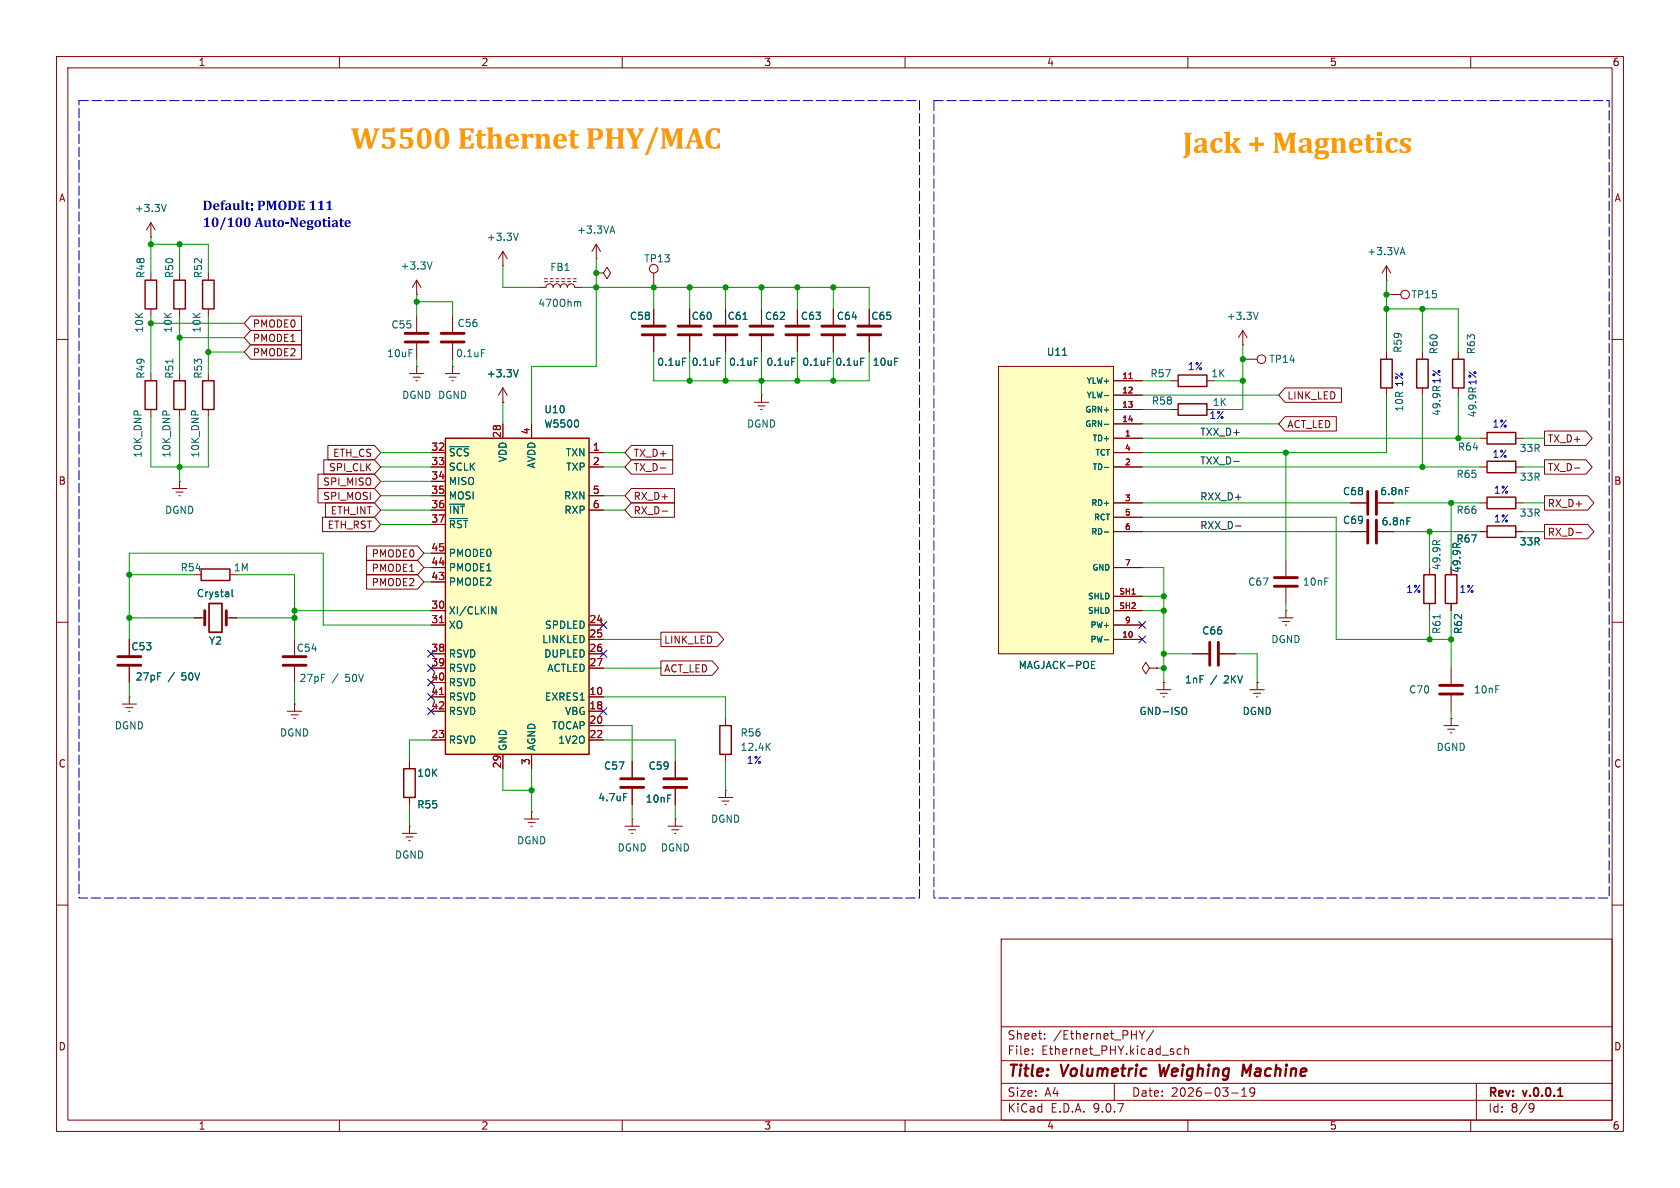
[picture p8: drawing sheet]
<svg xmlns="http://www.w3.org/2000/svg" width="297mm" height="210mm" viewBox="0 0 297 210" stroke-linecap="round" stroke-linejoin="round" font-family="sans-serif">
<g fill="none" stroke="#840000" stroke-width=".18">
<path d="M10 10h277v190h-277zM12 12h273v186h-273zM60 10v2M110 10v2M160 10v2M210 10v2M260 10v2M10 60h2M285 60h2M10 110h2M285 110h2M204.5 121.9h2.5"/>
<path d="M205.1 122.6h1.3M205.6 123.2h.3M205.7 120.7h.1M205.7 120.7v1.2M10 160h2M177 166h108v32h-108zM285 160h2M60 198v2M110 198v2M160 198v2M177 194.5h108M177 191.5h108"/>
<path d="M177 187.5h108M177 181.5h108M182.5 186.3v.1M182.5 185.5v.1M184.7 183.6v.1M184.7 182.8v.1M197 191.5v3M201.4 182.2l.5 .8M201.9 183v.7M202.4 182.2l-.5 .8M204 182.1l-1.3 2M208.8 185.5l-.4-.1-.3 .3v.4l.1 .2h.6"/>
<path d="M209.5 185.5l.2-.1 .3 .1 .1 .9M209.5 184.9v1.5M210 198v2M217.7 193.2h1.2M219.5 193.8h.9M219.5 192.7l.5-.4v1.5M221.8 192.9l-.3 .3h-.3l-.2-.3 .1-.5 .4-.1 .2 .1a.99 .99 0 0 1-.3 1.4h-.3M260 198v2M261 191.5v6.5M270.6 195.1l.5 .1a.99 .99 0 0 1-.4 1.4h-.2M271.2 195.7l-.3 .3h-.3"/>
</g>
<path d="M275.4 193.8h.9" fill="none" stroke="#840000" stroke-width=".3"/>
<path d="M205 188.2l.2 2 .6-1.4M221.2 188.2l-.9 1.4-.5-1.4-.2 2" fill="none" stroke="#840000" stroke-width=".4"/>
<path d="M209.2 125a.43 .43 0 0 1 .6 .5v.4a.43 .43 0 0 1-.6 .4" fill="none" stroke="#006464" stroke-width=".18"/>
<path d="M176.5 64.8h20.3v50.8h-20.3z" fill="#ffffc2"/>
<g fill="none" stroke="#840000" stroke-width=".18">
<path d="M88.9 47h.1M88.9 44.5l-.8 1.2M88.9 44.5l.8 1.2M88.9 44.5v2.5M105.4 45.7h.1M105.4 48.3h1.3l.6-1.1 .6 1.1-.6 1-.6-1M105.4 48.3h.1M105.4 43.2l-.8 1.3M105.4 43.2l.8 1.3M105.4 43.2v2.5M115.6 48.3v2.5M245.1 49.5h.1"/>
<path d="M245.1 47l-.8 1.3M245.1 47l.8 1.3M245.1 47v2.5M176.5 64.8h20.3v50.8h-20.3zM196.8 67.3h5.1M196.8 69.9h5.1M196.8 72.4h5.1M196.8 74.9h5.1M196.8 77.5h5.1M196.8 80h5.1M196.8 82.6h5.1M196.8 88.9h5.1"/>
<path d="M196.8 91.4h5.1M196.8 94h5.1M227.3 99.1v2.8M238.8 88.9h2.8M243.6 88.9h2.8M34.3 109.2h1.9M40 109.2h1.9M196.8 100.3h5.1M196.8 105.4h5.1M196.8 108h5.1M196.8 110.5h5.1M196.8 113h5.1"/>
<path d="M203.2 118.1l-.6-1-.7 1 .7 1 .6-1h1.3M204.5 118.1h.1M226.1 109.2h2.5M226.7 109.9h1.3M227.2 110.5h.3M227.3 108h.1M227.3 103.9v2.8M227.3 108v1.2"/>
<circle cx="115.6" cy="47.5" r=".76"/>
</g>
<path d="M199.6 66.9h.6" fill="none" stroke="#a90000" stroke-width=".18"/>
<g fill="none" stroke="#006464" stroke-width=".18">
<path d="M108.3 39.9l.4 1.3M91.6 41.2l-.4 1.3M107.9 40.9h.7M247.6 44.7h.7M248 43.8l.4 1.2M187.9 62.8h.7M195.2 69.9h.8M195.2 75h.8M195.2 82.6h.8M195.2 94.1h.8M248.5 86.2h.6M41 104.2v1.1l.2 .2"/>
<path d="M193 117.5h.4M193 118.2h.6M193 116.9h.6M195.2 113.1h.8"/>
</g>
<path d="M241.8 86.9v4M243.3 86.9v4M36.2 108v2.5M40 108v2.5M225.3 103.6h4.1M225.3 102.1h4.1" fill="none" stroke="#840000" stroke-width=".51"/>
<path d="M37 106.7h2.2v5.1h-2.2z" fill="none" stroke="#840000" stroke-width=".3"/>
<path d="M78.7 77.5h25.4v55.9h-25.4z" fill="#ffffc2"/>
<g fill="none" stroke="#840000" stroke-width=".25">
<path d="M25.7 49.5h2v5.1h-2zM30.7 49.5h2.1v5.1h-2.1zM35.8 49.5h2v5.1h-2zM25.7 67.3h2v5.1h-2zM30.7 67.3h2.1v5.1h-2.1zM35.8 67.3h2v5.1h-2zM78.7 77.5h25.4v55.9h-25.4zM208.3 66.3h5.1v2h-5.1zM208.3 71.4h5.1v2h-5.1zM244.1 63.5h2v5.1h-2zM250.4 63.5h2.1v5.1h-2.1zM256.8 63.5h2v5.1h-2z"/>
<path d="M262.9 76.5h5.1v2h-5.1zM262.9 93h5.1v2h-5.1zM262.9 87.9h5.1v2h-5.1zM262.9 81.5h5.1v2.1h-5.1zM35.6 100.6h5v2h-5zM251.7 101.6h2v5.1h-2zM255.5 101.6h2.1v5.1h-2.1zM71.4 135.9h2v5.1h-2zM127.3 128.3h2v5.1h-2z"/>
</g>
<g fill="none" stroke="#840000" stroke-width=".18">
<path d="M26.7 39.4l-.8 1.2M26.7 39.4l.7 1.2M26.7 39.4v2.5M26.7 41.9h.1M26.7 48.3v1.2M26.7 54.6v1.3M31.7 48.3v1.2M31.7 54.6v1.3M36.8 48.3v1.2M36.8 54.6v1.3M44.3 55.9h9v2.5h-9l-1.1-1.2zM44.3 58.4h9v2.6h-9l-1.1-1.3z"/>
<path d="M73.7 52.1h.1M73.7 49.5l-.8 1.3M73.7 49.5l.7 1.3M73.7 49.5v2.6M73.7 55.9v2.8M80 55.9v2.8M95.2 50.8h1.3a.64 .64 0 0 1 .7-.6 .64 .64 0 0 1 .6 .6 .64 .64 0 0 1 .6-.6 .64 .64 0 0 1 .7 .6 .64 .64 0 0 1 .6-.6 .64 .64 0 0 1 .6 .6 .64 .64 0 0 1 .7-.6 .64 .64 0 0 1 .6 .6h1.3M96.3 49.8h.5M96.3 49.3h.5M97.3 49.8h.5M97.3 49.3h.5M98.3 49.8h.5"/>
<path d="M98.3 49.3h.5M99.3 49.8h.5M99.3 49.3h.5M100.3 49.8h.5M100.3 49.3h.5M101.3 49.8h.6M101.3 49.3h.6M115.6 54.6v2.8M115.6 59.4v2.8M121.9 54.6v2.8M121.9 59.4v2.8M128.3 54.6v2.8"/>
<path d="M128.3 59.4v2.8M134.6 54.6v2.8M134.6 59.4v2.8M141 54.6v2.8M141 59.4v2.8M147.3 54.6v2.8M147.3 59.4v2.8M153.7 54.6v2.8M153.7 59.4v2.8M219.7 58.4l-.8 1.3M219.7 58.4l.8 1.3M219.7 58.4v2.6"/>
<path d="M245.1 52.1h2.5M26.7 66v1.3M26.7 72.4v1.3M31.7 66v1.3M31.7 72.4v1.3M36.8 66v1.3M36.8 72.4v1.3M44.3 61h9v2.5h-9l-1.1-1.3zM58 78.7h8.2l1.1 1.3-1.1 1.3h-8.2zM72.4 66h2.5M73 66.7h1.3M73.5 67.3h.3"/>
<path d="M73.7 64.8h.1M73.7 60.7v2.8M73.7 64.8v1.2M78.7 66h2.6M79.4 66.7h1.2M79.9 67.3h.2M80 64.8h.1M80 60.7v2.8M80 64.8v1.2M88.9 71.1h.1M88.9 68.6v2.5M88.9 74.9v2.6"/>
<path d="M88.9 68.6l-.8 1.3M88.9 68.6l.8 1.3M94 74.9v2.6M111.6 78.7h7.3v2.6h-7.3l-1.1-1.3zM133.3 71.1h2.6M134 71.8h1.3M134.5 72.4h.2M134.6 69.9h.1M134.6 69.9v1.2M196.8 67.3h5.1M196.8 72.4h5.1M196.8 77.5h5.1"/>
<path d="M196.8 69.9h5.1M196.8 74.9h5.1M207 67.3h1.3M207 72.4h1.3M213.4 67.3h1.2M213.4 72.4h1.2M219.7 61h.1M219.7 63.5h2.5M227.2 73.7h9v2.5h-9l-1.1-1.3zM227.2 68.6h10v2.5h-10l-1.1-1.2zM245.1 62.2v1.3M245.1 68.6v1.3"/>
<path d="M251.5 62.2v1.3M251.5 68.6v1.3M257.8 62.2v1.3M257.8 68.6v1.3M261.6 77.5h1.3M268 77.5h1.2M273 76.2h7.4l1.1 1.3-1.1 1.2h-7.4zM30.5 86.4h2.5M31.1 87h1.3M31.6 87.6h.3M31.7 85.1h.1M31.7 85.1v1.3"/>
<path d="M56.2 86.4h10l1.1 1.2-1.1 1.3h-10zM56.2 83.8h10l1.1 1.3-1.1 1.3h-10zM57 91.4h9.2l1.1 1.3-1.1 1.3h-9.2zM57.2 81.3h9l1.1 1.3-1.1 1.2h-9zM57.5 88.9h8.7l1.1 1.3-1.1 1.2h-8.7zM64.8 99.1h9l1.1 1.2-1.1 1.3h-9zM64.8 96.5h9l1.1 1.3-1.1 1.3h-9zM76.2 80h2.5M76.2 82.6h2.5M76.2 85.1h2.5M76.2 87.6h2.5M76.2 90.2h2.5"/>
<path d="M76.2 92.7h2.5M76.2 97.8h2.5M104.1 80h2.6M104.1 82.6h2.6M104.1 87.6h2.6M104.1 90.2h2.6M111.6 88.9h7.6v2.5h-7.6l-1.1-1.2zM111.6 81.3h7.3v2.5h-7.3l-1.1-1.2zM111.6 86.4h7.6v2.5h-7.6l-1.1-1.3zM116.7 82.7h1M117 90.4h1M196.8 80h5.1"/>
<path d="M196.8 82.6h5.1M196.8 94h5.1M196.8 88.9h5.1M196.8 91.4h5.1M238.8 94h2.8M238.8 88.9h2.8M243.6 94h2.8M243.6 88.9h2.8M261.6 82.6h1.3M261.6 94h1.3M261.6 88.9h1.3M268 82.6h1.2"/>
<path d="M268 94h1.2M268 88.9h1.2M273 81.3h7.4l1.1 1.3-1.1 1.2h-7.4zM273 87.6h7.7l1.1 1.3-1.1 1.3h-7.7zM273 92.7h7.7l1.1 1.3-1.1 1.3h-7.7zM278.3 82.7h1M278.6 94.2h1M22.9 113v2.8M22.9 117.9v2.8M34.3 109.2h1.3M40.6 101.6h1.3M40.6 109.2h1.3"/>
<path d="M52.1 113v2.8M52.1 117.9v2.8M64.8 101.6h9l1.1 1.3-1.1 1.2h-9zM76.2 100.3h2.5M76.2 102.9h2.5M76.2 108h2.5M76.2 110.5h2.5M76.2 115.6h2.5M76.2 118.1h2.5M104.1 110.5h2.6M104.1 115.6h2.6M104.1 118.1h2.6"/>
<path d="M104.1 113h2.6M116.8 111.8h10l1.1 1.2-1.1 1.3h-10zM116.8 116.8h9.1l1.1 1.3-1.1 1.3h-9.1zM196.8 100.3h5.1M196.8 108h5.1M196.8 110.5h5.1M196.8 113h5.1M196.8 105.4h5.1M204.5 118.1h.1M210.8 115.6h2.8M215.6 115.6h2.8M252.7 100.3v1.3"/>
<path d="M252.7 106.7v1.3M256.5 106.7v1.3M256.5 118.1v2.8M21.6 124.5h2.5M22.2 125.1h1.3M22.7 125.7h.3M22.9 123.2h.1M22.9 123.2v1.3M50.8 125.7h2.5M51.4 126.4h1.3M51.9 127h.3M52.1 124.5h.1"/>
<path d="M52.1 124.5v1.2M72.4 134.6v1.3M76.2 120.7h2.5M76.2 123.2h2.5M76.2 125.7h2.5M76.2 130.8h2.5M88.9 133.4v2.5M94 133.4v2.5M104.1 123.2h2.6M104.1 125.7h2.6M104.1 130.8h2.6M104.1 128.3h2.6"/>
<path d="M111.8 134.6v2.8M111.8 139.4v2.8M119.4 134.6v2.8M119.4 139.4v2.8M128.3 139.7h.1M128.3 127v1.3M128.3 133.4v1.2M128.3 139.7v1.3M205.7 120.7h.1M221 121.9h2.5M221.6 122.6h1.3M222.1 123.2h.3"/>
<path d="M222.2 120.7h.1M222.2 120.7v1.2M255.3 128.3h2.5M255.9 128.9h1.3M256.4 129.5h.3M256.5 127h.1M256.5 122.9v2.8M256.5 127v1.3M71.1 147.3h2.6M71.8 148h1.2M72.3 148.6h.2M72.4 146.1h.1"/>
<path d="M72.4 141v1.2M72.4 146.1v1.2M92.7 144.8h2.5M93.3 145.4h1.3M93.9 146.1h.2M94 143.5h.1M94 143.5v1.3M110.5 146.1h2.5M111.1 146.7h1.3M111.6 147.3h.3M111.8 144.8h.1M111.8 144.8v1.3"/>
<path d="M118.1 146.1h2.5M118.7 146.7h1.3M119.3 147.3h.2M119.4 144.8h.1M119.4 144.8v1.3M127 141h2.5M127.6 141.6h1.3M128.1 142.2h.3"/>
<circle cx="248.4" cy="52.1" r=".76"/>
<circle cx="223" cy="63.5" r=".76"/>
</g>
<g fill="none" stroke="#006464" stroke-width=".18">
<path d="M29.4 36.1l-.4 1.3M76.4 46.3l-.4 1.3M102.3 53.3l.4 .2v.7M131.4 56.5h.7M222.4 55.2l-.4 1.3M30.6 63.5v.7M79.5 79h3.4M85.1 61.8h.6M91.6 65.3l-.4 1.3M120.7 63.3h.6M126.8 63.3h.6M133.4 63.3h.6"/>
<path d="M140 63.3h.6M146.3 63.3h.6M152.2 63.3h.6M187.9 62.8h.7M195.2 69.9h.8M195.2 75h.8M79.5 91.7h3.2M195.2 82.6h.8M195.2 94.1h.8M248.5 86.2h.6M248.7 91.5h.6M253.4 95.7l.2-.2 .3 .2"/>
<path d="M254.6 95.5l-.6 .5M41 104.2v1.1l.2 .2M87 107.3l.7 1.2v-1.2M193 117.5h.4M193 118.2h.6M193 116.9h.6M195.2 113.1h.8M254.6 108.6v.8M135.6 131.9l.6 .8M136.2 131.4l-.7 .7M209.2 125a.43 .43 0 0 1 .6 .5v.4a.43 .43 0 0 1-.6 .4M110.3 140.3h.6"/>
</g>
<path d="M199.6 66.9h.6M77.7 110.1h.7M77.7 122.8h.7" fill="none" stroke="#a90000" stroke-width=".18"/>
<g fill="none" stroke="#840000" stroke-width=".51">
<path d="M71.6 58.9h4.1M78 58.9h4M113.5 57.7h4.1M113.5 59.2h4.1M119.9 57.7h4.1M119.9 59.2h4.1M126.2 57.7h4.1M126.2 59.2h4.1M132.6 57.7h4.1M132.6 59.2h4.1M138.9 57.7h4.1M138.9 59.2h4.1"/>
<path d="M145.3 57.7h4.1M145.3 59.2h4.1M151.6 57.7h4.1M151.6 59.2h4.1M71.6 60.5h4.1M78 60.5h4M241.8 91.9v4.1M243.3 91.9v4.1M20.8 116.1h4.1M20.8 117.6h4.1M50 116.1h4.1M50 117.6h4.1"/>
<path d="M213.9 113.5v4.1M215.4 113.5v4.1M109.7 137.7h4.1M109.7 139.2h4.1M117.3 137.7h4.1M117.3 139.2h4.1M254.5 122.7h4.1M254.5 121.2h4.1"/>
</g>
<path d="M218.1 81.6h1M218.4 93h1" fill="none" stroke="#0f0f0f" stroke-width=".18"/>
<g fill="none" stroke="#009600" stroke-width=".18">
<path d="M26.7 41.9v6.4M26.7 55.9v10.1M26.7 57.2h16.5M26.7 43.2h10.1v5.1M31.7 43.2v5.1M31.7 55.9v10.1M31.7 59.7h11.5M36.8 55.9v10.1M73.7 53.3h6.3v2.6M73.7 52.1v3.8M88.9 47v3.8h6.3M102.9 50.8h50.8v3.8"/>
<path d="M105.4 45.7v19.1h-11.4v10.1M115.6 50.8v3.8M121.9 50.8v3.8M128.3 50.8v3.8M134.6 50.8v3.8M141 50.8v3.8M147.3 50.8v3.8M245.1 54.6h12.7v7.6M245.1 49.5v12.7M251.5 54.6v7.6M26.7 73.7v8.9h10.1v-8.9M31.7 73.7v11.4"/>
<path d="M36.8 62.2h6.4M73.7 63.5v1.3M80 63.5v1.3M88.9 71.1v3.8M115.6 62.2v5.1h38.1v-5.1M121.9 62.2v5.1M128.3 62.2v5.1M134.6 62.2v7.7M141 62.2v5.1M147.3 62.2v5.1M201.9 77.5h59.7M201.9 67.3h5.1"/>
<path d="M201.9 72.4h5.1M201.9 74.9h24.2M201.9 69.9h24.2M214.6 67.3h5.1M219.7 61v11.4h-5.1M245.1 69.9v10.1h-43.2M251.5 69.9v12.7M257.8 69.9v7.6M269.2 77.5h3.8M67.3 80h8.9M67.3 82.6h8.9M67.3 87.6h8.9"/>
<path d="M67.3 85.1h8.9M67.3 90.2h8.9M67.3 92.7h8.9M74.9 97.8h1.3M106.7 80h3.8M106.7 82.6h3.8M106.7 87.6h3.8M106.7 90.2h3.8M201.9 91.4h34.3v21.6h20.3M201.9 88.9h36.9M201.9 94h36.9M201.9 82.6h59.7"/>
<path d="M227.3 80v19.1M246.4 88.9h15.2M246.4 94h15.2M252.7 94v6.3M256.5 88.9v11.4M269.2 88.9h3.8M269.2 94h3.8M269.2 82.6h3.8M22.9 109.2h11.4M22.9 101.6h11.4M41.9 101.6h10.2v11.4M41.9 109.2h10.2"/>
<path d="M52.1 108h24.1M74.9 100.3h1.3M74.9 102.9h1.3M76.2 110.5h-19.1v-12.7h-34.2v15.2M106.7 118.1h10.1M106.7 113h10.1M201.9 100.3h3.8v20.4M201.9 108h3.8M201.9 105.4h3.8M204.5 118.1h1.2M205.7 115.6h5.1M218.4 115.6h3.8v5.1"/>
<path d="M227.3 106.7v1.3M252.7 108v5M256.5 108v10.1M22.9 120.7v2.5M52.1 120.7v3.8M76.2 130.8h-3.8v3.8M88.9 135.9v3.8h5.1M94 135.9v7.6M106.7 123.2h21.6v3.8M106.7 128.3h5.1v6.3M106.7 130.8h12.7v3.8M128.3 134.6v5.1"/>
<path d="M256.5 125.7v1.3M72.4 142.2v3.9M111.8 142.2v2.6M119.4 142.2v2.6"/>
</g>
<g fill="none" stroke="#000084" stroke-width=".18">
<path d="M75.6 115l1.2 1.2M75.6 117.5l1.2 1.2M76.8 115l-1.2 1.2M76.8 117.5l-1.2 1.2M106.1 109.9l1.2 1.2M106.1 115l1.2 1.2M107.3 109.9l-1.2 1.2M107.3 115l-1.2 1.2M201.3 109.9l1.2 1.2M201.3 112.4l1.2 1.2M202.5 109.9l-1.2 1.2M202.5 112.4l-1.2 1.2"/>
<path d="M75.6 122.6l1.2 1.2M75.6 125.1l1.2 1.2M75.6 120l1.2 1.3M76.8 122.6l-1.2 1.2M76.8 125.1l-1.2 1.2M76.8 120l-1.2 1.3M106.1 125.1l1.2 1.2M107.3 125.1l-1.2 1.2"/>
</g>
<path d="M14 17.8h148.6v141h-148.6zM165.1 17.8h119.4v141h-119.4z" fill="none" stroke="#0000c2" stroke-width=".18" stroke-dasharray="1.7 .6"/>
<g fill="#009600" stroke="#009600" stroke-width=".18">
<circle cx="147.3" cy="50.8" r=".46"/>
<circle cx="147.3" cy="67.3" r=".46"/>
<circle cx="205.7" cy="108" r=".46"/>
<circle cx="205.7" cy="105.4" r=".46"/>
<circle cx="141" cy="50.8" r=".46"/>
<circle cx="141" cy="67.3" r=".46"/>
<circle cx="205.7" cy="118.1" r=".46"/>
<circle cx="205.7" cy="115.6" r=".46"/>
<circle cx="245.1" cy="54.6" r=".46"/>
<circle cx="219.7" cy="63.5" r=".46"/>
<circle cx="219.7" cy="67.3" r=".46"/>
<circle cx="227.3" cy="80" r=".46"/>
<circle cx="245.1" cy="52.1" r=".46"/>
<circle cx="251.5" cy="54.6" r=".46"/>
<circle cx="256.5" cy="113" r=".46"/>
<circle cx="257.8" cy="77.5" r=".46"/>
<circle cx="256.5" cy="88.9" r=".46"/>
<circle cx="252.7" cy="94" r=".46"/>
<circle cx="251.5" cy="82.6" r=".46"/>
<circle cx="252.7" cy="113" r=".46"/>
<circle cx="105.4" cy="50.8" r=".46"/>
<circle cx="105.4" cy="48.3" r=".46"/>
<circle cx="52.1" cy="109.2" r=".46"/>
<circle cx="52.1" cy="108" r=".46"/>
<circle cx="73.7" cy="53.3" r=".46"/>
<circle cx="94" cy="139.7" r=".46"/>
<circle cx="134.6" cy="67.3" r=".46"/>
<circle cx="121.9" cy="67.3" r=".46"/>
<circle cx="128.3" cy="67.3" r=".46"/>
<circle cx="121.9" cy="50.8" r=".46"/>
<circle cx="115.6" cy="50.8" r=".46"/>
<circle cx="134.6" cy="50.8" r=".46"/>
<circle cx="128.3" cy="50.8" r=".46"/>
<circle cx="22.9" cy="101.6" r=".46"/>
<circle cx="31.7" cy="59.7" r=".46"/>
<circle cx="31.7" cy="82.6" r=".46"/>
<circle cx="22.9" cy="109.2" r=".46"/>
<circle cx="26.7" cy="57.2" r=".46"/>
<circle cx="36.8" cy="62.2" r=".46"/>
<circle cx="26.7" cy="43.2" r=".46"/>
<circle cx="31.7" cy="43.2" r=".46"/>
</g>
<g font-size="5.3" fill="#f90">
<text x="62" y="27.8">W5500 Ethernet PHY/MAC</text>
<text x="209.1" y="28.6">Jack+ Magnetics</text>
</g>
<g font-size="2.8" fill="#840000">
<text x="178" y="190.9">Title:</text>
<text x="187.7" y="190.9">Volumetric</text>
<text x="205.8" y="190.9">Weighing</text>
<text x="221.3" y="190.9">Machine</text>
</g>
<g font-size="2.5" fill="#0000c2">
<text x="35.8" y="37.9">Default:PMODE111</text>
<text x="35.8" y="40.9">10/100 Auto-Negotiate</text>
</g>
<g font-size="2.1" fill="#840000">
<text x="178" y="184">Sheet:</text>
<text x="186.2" y="184">/Ethernet_PHY/</text>
<text x="178" y="186.7">File:</text>
<text x="184.1" y="186.7">Ethernet_PHY.kicad_sch</text>
<text x="178" y="196.9">KiCad</text>
<text x="178" y="194.1">Size:</text>
<text x="184.7" y="194.1">A4</text>
<text x="185.7" y="196.9">E.D.A.</text>
<text x="193.3" y="196.9">9.0.7</text>
<text x="200" y="194.1">Date:</text>
<text x="207" y="194.1">2026-03-19</text>
<text x="263" y="194.3">Rev:</text>
<text x="263" y="196.9">Id:</text>
<text x="267.1" y="196.9">8/9</text>
<text x="269.4" y="194.3">v.0.0.1</text>
</g>
<g font-size="1.8" fill="#840000">
<text x="35" y="11.9">1</text>
<text x="85" y="11.9">2</text>
<text x="135" y="11.9">3</text>
<text x="185" y="11.9">4</text>
<text x="235" y="11.9">5</text>
<text x="285" y="11.9">6</text>
<text x="10.3" y="35.9">A</text>
<text x="285.3" y="35.9">A</text>
<text x="44.6" y="58.1">PMODE0</text>
<text x="44.6" y="63.2">PMODE2</text>
<text x="44.6" y="60.6">PMODE1</text>
<text x="227.5" y="70.8">LINK_LED</text>
<text x="227.5" y="75.9">ACT_LED</text>
<text x="58.1" y="83.5">SPI_CLK</text>
<text x="58.8" y="81">ETH_CS</text>
<text x="111.9" y="81">TX_D+</text>
<text x="111.9" y="83.5">TX_D-</text>
<text x="273.5" y="83.5">TX_D-</text>
<text x="273.5" y="78.4">TX_D+</text>
<text x="10.3" y="85.9">B</text>
<text x="57" y="88.6">SPI_MOSI</text>
<text x="57" y="86">SPI_MISO</text>
<text x="111.9" y="88.6">RX_D+</text>
<text x="273.5" y="89.9">RX_D+</text>
<text x="285.3" y="85.9">B</text>
<text x="57.8" y="93.7">ETH_RST</text>
<text x="58.4" y="91.1">ETH_INT</text>
<text x="111.9" y="91.1">RX_D-</text>
<text x="273.5" y="94.9">RX_D-</text>
<text x="65.6" y="101.3">PMODE1</text>
<text x="65.6" y="98.7">PMODE0</text>
<text x="258.4" y="101.4" transform="rotate(-90 258.4 101.4)">49.9R</text>
<text x="65.6" y="103.8">PMODE2</text>
<text x="117.3" y="114">LINK_LED</text>
<text x="117.3" y="119.1">ACT_LED</text>
<text x="10.3" y="135.9">C</text>
<text x="285.3" y="135.9">C</text>
<text x="10.3" y="185.9">D</text>
<text x="285.3" y="185.9">D</text>
<text x="35" y="199.9">1</text>
<text x="85" y="199.9">2</text>
<text x="135" y="199.9">3</text>
<text x="185" y="199.9">4</text>
<text x="235" y="199.9">5</text>
<text x="285" y="199.9">6</text>
</g>
<g font-size="1.8" fill="#006464">
<text x="23.7" y="37.7">+3.3V</text>
<text x="101.9" y="41.5">+3.3VA</text>
<text x="70.7" y="47.9">+3.3V</text>
<text x="86" y="42.8">+3.3V</text>
<text x="113.8" y="46.6">TP13</text>
<text x="241.6" y="45.3">+3.3VA</text>
<text x="25.8" y="49.3" transform="rotate(-90 25.8 49.3)">R48</text>
<text x="30.8" y="49.3" transform="rotate(-90 30.8 49.3)">R50</text>
<text x="35.9" y="49.3" transform="rotate(-90 35.9 49.3)">R52</text>
<text x="97.2" y="48.1">FB1</text>
<text x="249.4" y="52.9">TP15</text>
<text x="25.5" y="58.9" transform="rotate(-90 25.5 58.9)">10K</text>
<text x="30.6" y="58.9" transform="rotate(-90 30.6 58.9)">10K</text>
<text x="35.7" y="58.9" transform="rotate(-90 35.7 58.9)">10K</text>
<text x="69.1" y="58.3">C55</text>
<text x="80.8" y="58">C56</text>
<text x="95.1" y="54.5">470Ohm</text>
<text x="111.3" y="56.7">C58</text>
<text x="122.2" y="56.7">C60</text>
<text x="128.5" y="56.7">C61</text>
<text x="135.1" y="56.7">C62</text>
<text x="141.5" y="56.7">C63</text>
<text x="147.8" y="56.7">C64</text>
<text x="153.9" y="56.7">C65</text>
<text x="216.8" y="56.7">+3.3V</text>
<text x="68.3" y="63.3">10uF</text>
<text x="80.5" y="63.3">0.1uF</text>
<text x="116.1" y="64.9">0.1uF</text>
<text x="122.2" y="64.9">0.1uF</text>
<text x="128.8" y="64.9">0.1uF</text>
<text x="135.4" y="64.9">0.1uF</text>
<text x="141.7" y="64.9">0.1uF</text>
<text x="147.6" y="64.9">0.1uF</text>
<text x="154.2" y="64.9">10uF</text>
<text x="185" y="63.1">U11</text>
<text x="224.3" y="64.4">TP14</text>
<text x="248" y="62.5" transform="rotate(-90 248 62.5)">R59</text>
<text x="254.4" y="62.7" transform="rotate(-90 254.4 62.7)">R60</text>
<text x="261" y="62.7" transform="rotate(-90 261 62.7)">R63</text>
<text x="25.8" y="67" transform="rotate(-90 25.8 67)">R49</text>
<text x="30.8" y="67" transform="rotate(-90 30.8 67)">R51</text>
<text x="35.9" y="67" transform="rotate(-90 35.9 67)">R53</text>
<text x="71" y="70.7">DGND DGND</text>
<text x="86" y="66.9">+3.3V</text>
<text x="203.3" y="66.9">R57</text>
<text x="203.5" y="71.7">R58</text>
<text x="214.1" y="66.9">1K</text>
<text x="214.3" y="72">1K</text>
<text x="96.1" y="73.3">U10</text>
<text x="96.1" y="75.8">W5500</text>
<text x="131.9" y="75.8">DGND</text>
<text x="25.2" y="81" transform="rotate(-90 25.2 81)">10K_DNP</text>
<text x="30.3" y="81" transform="rotate(-90 30.3 81)">10K_DNP</text>
<text x="35.4" y="81" transform="rotate(-90 35.4 81)">10K_DNP</text>
<text x="79.2" y="80.9">~{SCS}</text>
<text x="79.2" y="83.4">SCLK</text>
<text x="89.8" y="81.8" transform="rotate(-90 89.8 81.8)">VDD</text>
<text x="94.8" y="82.9" transform="rotate(-90 94.8 82.9)">AVDD</text>
<text x="99.9" y="80.9">TXN</text>
<text x="100" y="83.4">TXP</text>
<text x="257.6" y="79.9">R64</text>
<text x="268.6" y="80.1">33R</text>
<text x="79.2" y="86">MISO</text>
<text x="79.2" y="88.5">MOSI</text>
<text x="99.6" y="88.5">RXN</text>
<text x="237.3" y="87.7">C68</text>
<text x="243.9" y="87.7">6.8nF</text>
<text x="257.4" y="84.7">R65</text>
<text x="268.6" y="85.2">33R</text>
<text x="29.1" y="91">DGND</text>
<text x="79.2" y="91">~{INT}</text>
<text x="79.2" y="93.6">~{RST}</text>
<text x="99.7" y="91">RXP</text>
<text x="237.3" y="92.8">C69</text>
<text x="244.2" y="93.1">6.8nF</text>
<text x="257.4" y="91">R66</text>
<text x="268.6" y="91.5">33R</text>
<text x="31.8" y="101.2">R54</text>
<text x="41.2" y="101.2">1M</text>
<text x="79.2" y="98.7">PMODE0</text>
<text x="79.2" y="101.2">PMODE1</text>
<text x="254.9" y="100.9" transform="rotate(-90 254.9 100.9)">49.9R</text>
<text x="257.4" y="96.1">R67</text>
<text x="268.6" y="96.6">33R</text>
<text x="34.7" y="105.8">Crystal</text>
<text x="79.2" y="103.7">PMODE2</text>
<text x="220.6" y="103.7">C67</text>
<text x="230.2" y="103.7">10nF</text>
<text x="79.2" y="108.8">XI/CLKIN</text>
<text x="79.2" y="111.4">XO</text>
<text x="95.7" y="113.9">LINKLED</text>
<text x="96.2" y="111.4">SPDLED</text>
<text x="212.4" y="112.4">C66</text>
<text x="224.7" y="113.9">DGND</text>
<text x="254.9" y="112.2" transform="rotate(-90 254.9 112.2)">R61</text>
<text x="258.7" y="112.2" transform="rotate(-90 258.7 112.2)">R62</text>
<text x="23.1" y="115.2">C53</text>
<text x="36.8" y="114.1">Y2</text>
<text x="52.3" y="115.4">C54</text>
<text x="79.2" y="116.4">RSVD</text>
<text x="79.2" y="119">RSVD</text>
<text x="96.1" y="116.4">DUPLED</text>
<text x="96.7" y="119">ACTLED</text>
<text x="180" y="118.5">MAGJACK-POE</text>
<text x="23.9" y="120.5">27pF</text>
<text x="29.7" y="120.5">/</text>
<text x="32.2" y="120.5">50V</text>
<text x="52.8" y="120.8">27pF</text>
<text x="58.7" y="120.8">/</text>
<text x="61.2" y="120.8">50V</text>
<text x="79.2" y="121.5">RSVD</text>
<text x="79.2" y="124.1">RSVD</text>
<text x="96.2" y="124.1">EXRES1</text>
<text x="209.4" y="121">1nF</text>
<text x="214" y="121">/</text>
<text x="216.5" y="121">2KV</text>
<text x="249" y="122.8">C70</text>
<text x="260.5" y="122.8">10nF</text>
<text x="20.2" y="129.1">DGND</text>
<text x="49.4" y="130.4">DGND</text>
<text x="79.2" y="126.6">RSVD</text>
<text x="79.2" y="131.7">RSVD</text>
<text x="97.5" y="129.1">TOCAP</text>
<text x="98.6" y="131.7">1V2O</text>
<text x="99.8" y="126.6">VBG</text>
<text x="130.8" y="130.4">R56</text>
<text x="201.3" y="126.6">GND-ISO</text>
<text x="219.6" y="126.6">DGND</text>
<text x="73.7" y="137.5">10K</text>
<text x="89.8" y="132.8" transform="rotate(-90 89.8 132.8)">GND</text>
<text x="94.8" y="132.8" transform="rotate(-90 94.8 132.8)">AGND</text>
<text x="106.7" y="136.2">C57</text>
<text x="114.6" y="136.2">C59</text>
<text x="130.8" y="132.9">12.4K</text>
<text x="253.9" y="132.9">DGND</text>
<text x="73.7" y="143.1">R55</text>
<text x="105.7" y="141.8">4.7uF</text>
<text x="114.1" y="142.1">10nF</text>
<text x="91.3" y="149.5">DGND</text>
<text x="125.6" y="145.6">DGND</text>
<text x="69.7" y="152">DGND</text>
<text x="109.1" y="150.7">DGND</text>
<text x="116.7" y="150.7">DGND</text>
</g>
<g font-size="1.8" fill="#0000c2">
<text x="209.9" y="65.6">1%</text>
<text x="213.7" y="74.3">1%</text>
<text x="248.3" y="72.9" transform="rotate(-90 248.3 72.9)">10R 1%</text>
<text x="254.9" y="73.7" transform="rotate(-90 254.9 73.7)">49.9R 1%</text>
<text x="261.2" y="73.9" transform="rotate(-90 261.2 73.9)">49.9R 1%</text>
<text x="263.7" y="75.8">1%</text>
<text x="263.7" y="81.1">1%</text>
<text x="264" y="87.5">1%</text>
<text x="264" y="92.6">1%</text>
<text x="248.5" y="105">1%</text>
<text x="257.9" y="105">1%</text>
<text x="131.9" y="135.2">1%</text>
</g>
<g font-size="1.8" fill="#a90000">
<text x="88.6" y="77.5" transform="rotate(-90 88.6 77.5)">28</text>
<text x="93.7" y="76.9" transform="rotate(-90 93.7 76.9)">4</text>
<text x="76.2" y="79.8">32</text>
<text x="76.2" y="82.3">33</text>
<text x="104.7" y="79.8">1</text>
<text x="104.7" y="82.3">2</text>
<text x="76.2" y="84.8">34</text>
<text x="76.2" y="87.4">35</text>
<text x="76.2" y="89.9">36</text>
<text x="104.7" y="87.4">5</text>
<text x="104.7" y="89.9">6</text>
<text x="76.2" y="92.5">37</text>
<text x="76.2" y="97.5">45</text>
<text x="76.2" y="100.1">44</text>
<text x="76.2" y="102.6">43</text>
<text x="76.2" y="107.7">30</text>
<text x="76.2" y="110.2">31</text>
<text x="104.1" y="110.2">24</text>
<text x="104.1" y="112.8">25</text>
<text x="76.2" y="115.3">38</text>
<text x="76.2" y="117.9">39</text>
<text x="104.1" y="115.3">26</text>
<text x="104.1" y="117.9">27</text>
<text x="76.2" y="120.4">40</text>
<text x="76.2" y="122.9">41</text>
<text x="76.2" y="125.5">42</text>
<text x="104.1" y="122.9">10</text>
<text x="104.1" y="125.5">18</text>
<text x="76.2" y="130.6">23</text>
<text x="104.1" y="128">20</text>
<text x="104.1" y="130.6">22</text>
<text x="88.6" y="135.9" transform="rotate(-90 88.6 135.9)">29</text>
<text x="93.7" y="135.3" transform="rotate(-90 93.7 135.3)">3</text>
</g>
<g font-size="1.8" fill="#0f0f0f">
<text x="212.1" y="77.1">TXX_D+</text>
<text x="212.1" y="82.2">TXX_D-</text>
<text x="212.1" y="88.6">RXX_D+</text>
<text x="212.1" y="93.6">RXX_D-</text>
</g>
<g font-size="1.4" fill="#006464">
<text x="192" y="68">YLW+</text>
<text x="192" y="70.6">YLW-</text>
<text x="191.7" y="73.1">GRN+</text>
<text x="191.7" y="75.7">GRN-</text>
<text x="193" y="78.2">TD+</text>
<text x="193" y="83.3">TD-</text>
<text x="193.5" y="80.7">TCT</text>
<text x="192.8" y="89.6">RD+</text>
<text x="192.8" y="94.7">RD-</text>
<text x="193.3" y="92.2">RCT</text>
<text x="193" y="101.1">GND</text>
<text x="192.2" y="106.1">SHLD</text>
<text x="192.2" y="108.7">SHLD</text>
<text x="192.7" y="111.2">PW+</text>
<text x="192.7" y="113.8">PW-</text>
</g>
<g font-size="1.4" fill="#a90000">
<text x="198.3" y="67.1">11</text>
<text x="198.3" y="69.6">12</text>
<text x="198.3" y="72.1">13</text>
<text x="198.3" y="74.7">14</text>
<text x="198.8" y="77.2">1</text>
<text x="198.8" y="79.8">4</text>
<text x="198.8" y="82.3">2</text>
<text x="198.8" y="88.6">3</text>
<text x="198.8" y="91.2">5</text>
<text x="198.8" y="93.7">6</text>
<text x="198.8" y="100.1">7</text>
<text x="197.8" y="105.2">SH1</text>
<text x="197.8" y="107.7">SH2</text>
<text x="198.3" y="112.8">10</text>
<text x="198.8" y="110.2">9</text>
</g>
</svg>
